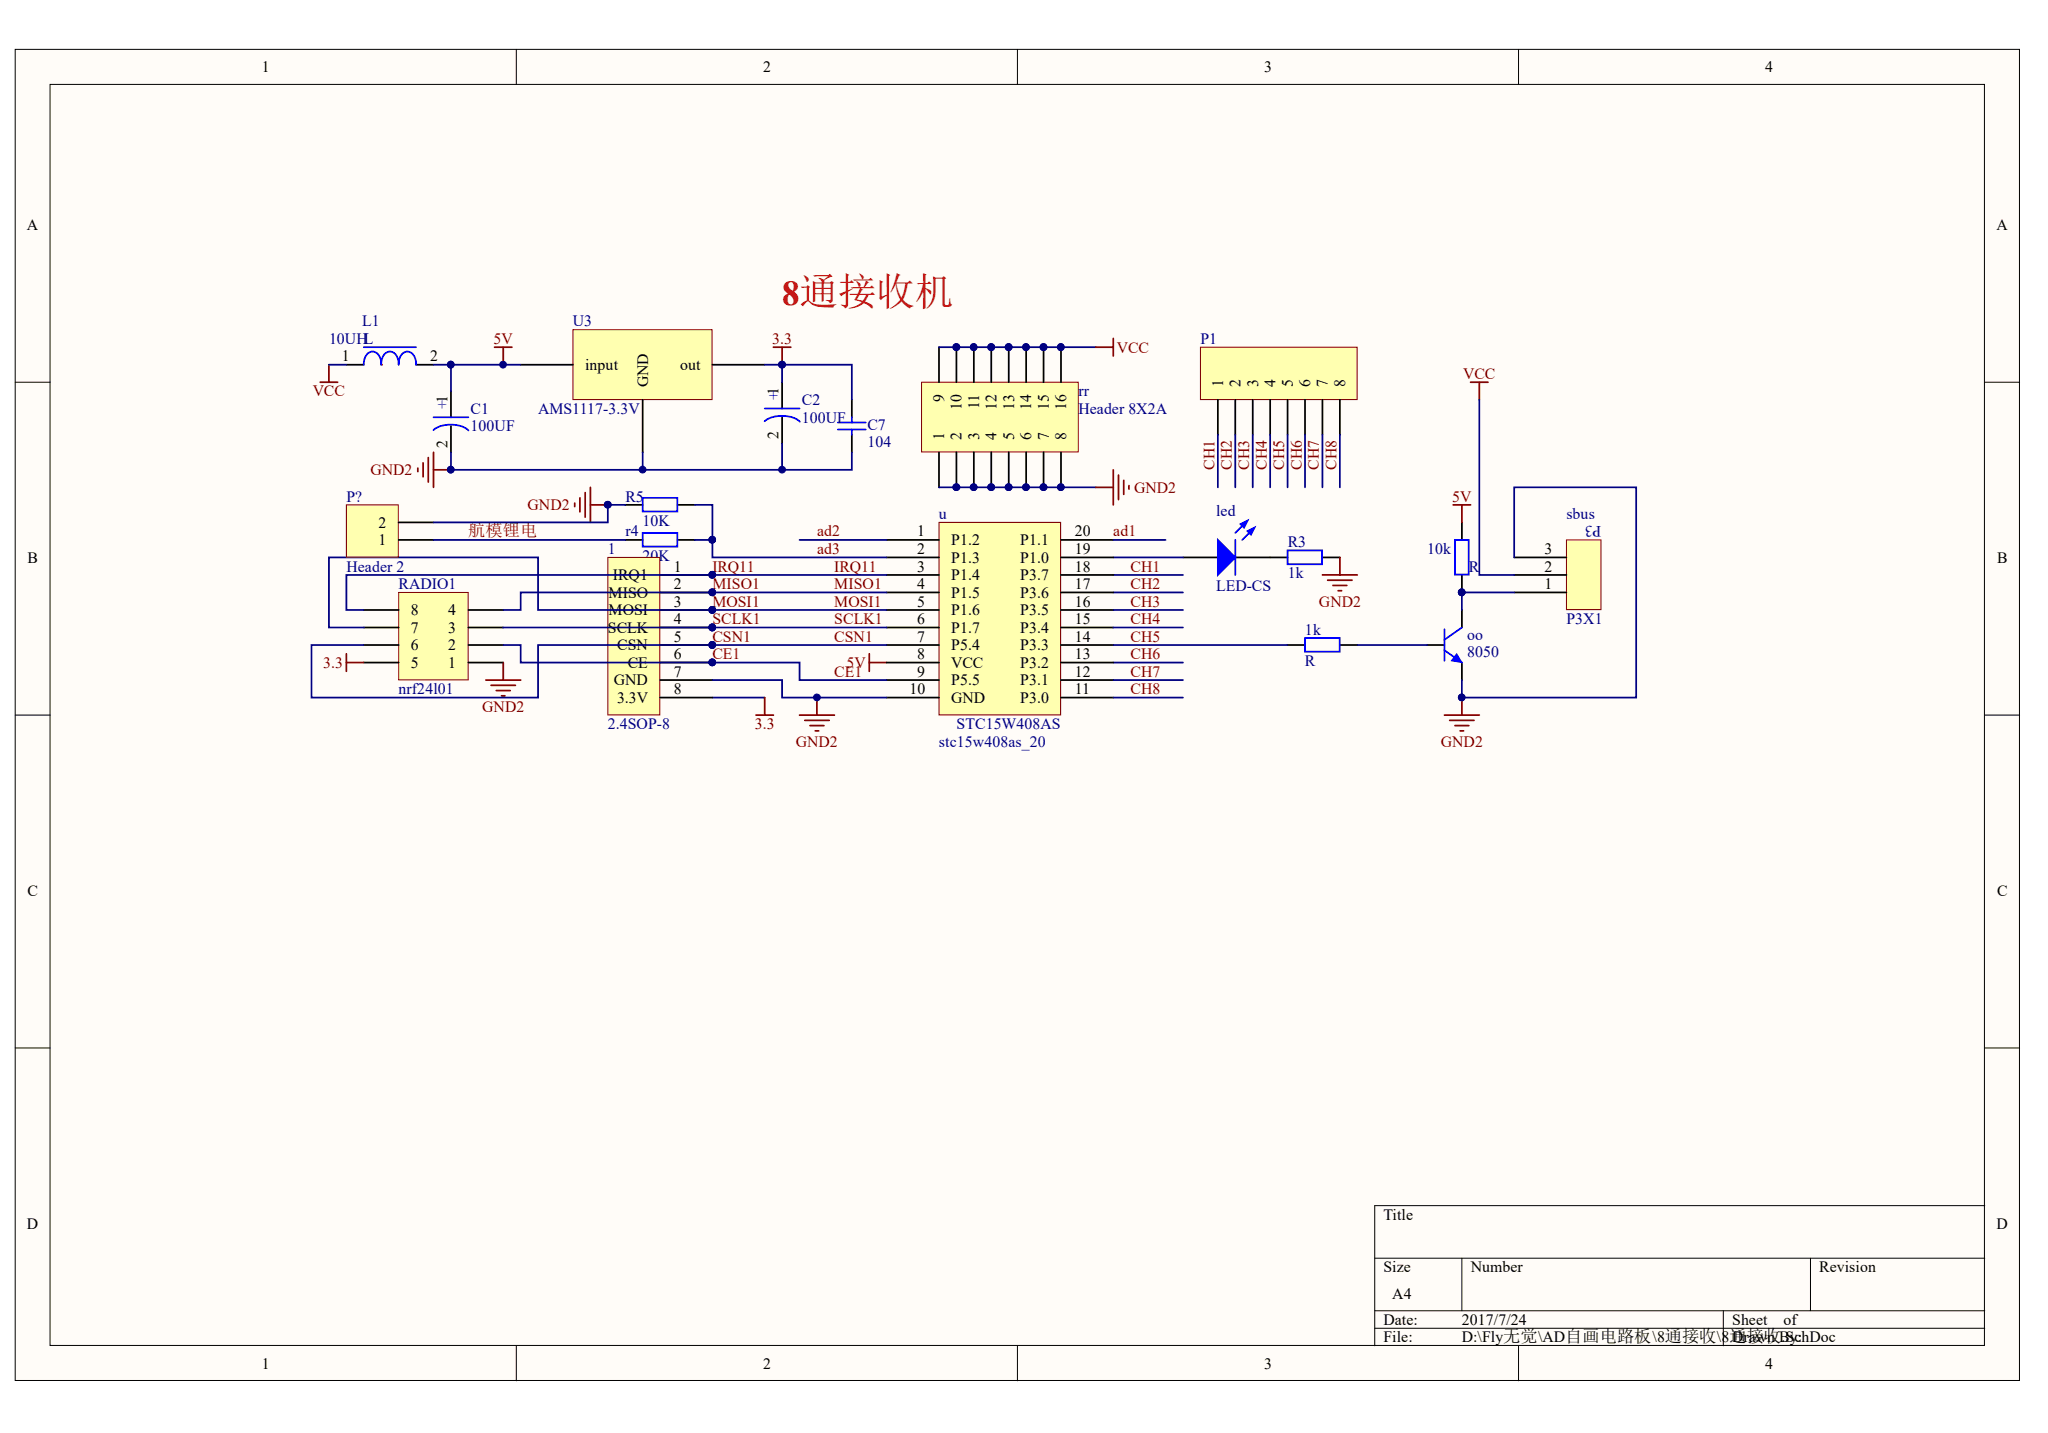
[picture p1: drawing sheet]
<svg xmlns="http://www.w3.org/2000/svg" width="289mm" height="202mm" viewBox="0 0 289 202" stroke-linecap="round" stroke-linejoin="round" font-family="sans-serif">
<g fill="#fffcf8" stroke="#000" stroke-width=".14">
<path d="M2.1 7h282.8v187.7h-282.8z"/>
<path d="M7.1 11.9h272.9v177.9h-272.9z"/>
</g>
<g fill="none" stroke="#000" stroke-width=".14">
<path d="M72.8 7v4.9M143.5 7v4.9M214.2 7v4.9M2.1 53.9h5M280 53.9h4.9M2.1 100.9h5M280 100.9h4.9M2.1 147.8h5M280 147.8h4.9M193.9 177.5h86.1M206.2 177.5v7.4M255.4 177.5v7.4"/>
<path d="M280 170.1h-86.1v19.7M72.8 189.8v5M143.5 189.8v5M193.9 184.9h86.1M193.9 187.4h86.1M214.2 189.8v5M243.1 184.9v4.9"/>
</g>
<path d="M56.2 83.6h9.9v12.3h-9.9z" fill="#ffffb0" stroke="#800000" stroke-width=".14"/>
<g fill="none" stroke="#000" stroke-width=".25">
<path d="M88.2 71.2h2.5M88.2 76.2h2.5M95.6 71.2h2.4M95.6 76.2h2.4M166.9 78.6h4.9M174.3 78.6h7.3M186.6 78.6h2.4M51.3 93.5h4.9M51.3 91h4.9M51.3 88.5h4.9M51.3 86h4.9M66.1 93.5h4.9"/>
<path d="M66.1 91h4.9M66.1 88.5h4.9M66.1 86h4.9"/>
</g>
<path d="M90.7 70.2h4.9v2h-4.9zM90.7 75.2h4.9v1.9h-4.9zM174.3 76.2v4.9M176 73.4l-1.7 1.8M177 74.4l-1.7 1.8M181.6 77.6h4.9v2h-4.9z" fill="none" stroke="#00f" stroke-width=".25"/>
<g fill="#00f" stroke="#00f" stroke-width=".25">
<path d="M171.8 76.2l2.5 2.4-2.5 2.5z"/>
<path d="M176 74.9l1-.5-.5 1z"/>
<path d="M175 73.9l1-.5-.5 1z"/>
</g>
<path d="M157.1 78.6h9.8M157.1 81.1h9.8M157.1 83.6h9.8M157.1 93.5h9.8" fill="none" stroke="#000080" stroke-width=".25"/>
<path d="M48.9 93.5h2.4M48.9 92.2v2.5M68.5 95.9h5M69.3 96.7h3.4M70 97.4h2M70.7 98.2h.5M71 93.5v2.4M122.6 92.2v2.5M122.6 93.5h2.5" fill="none" stroke="#800000" stroke-width=".25"/>
<path d="M80.8 46.5h19.7v9.9h-19.7z" fill="#ffffb0" stroke="#800000" stroke-width=".14"/>
<path d="M48.9 51.4h2.4M58.7 51.4h2.5M63.6 55.2v3.7M73.5 51.4h7.3M90.7 56.4v7.4M100.5 51.4h7.4M110.3 53.9v3.7M110.3 58.9v3.7M120.2 56.4v2.5M63.6 60.1v3.7M120.2 61.3v2.5" fill="none" stroke="#000" stroke-width=".25"/>
<path d="M51.3 51.4a1.54 1.54 0 0 1 1.4-1.8 1.65 1.65 0 0 1 1.1 1.8 1.54 1.54 0 0 1 1.3-1.8 1.65 1.65 0 0 1 1.1 1.8 1.54 1.54 0 0 1 1.4-1.8 1.65 1.65 0 0 1 1.1 1.8M51.3 49h7.4M61.2 58.9h4.9M107.9 59.4a4.3 4.3 0 0 1 4.9 .1M107.9 57.6h4.9M118.2 59.6h3.9M120.2 58.9v.7M61.2 60.7a4.2 4.2 0 0 1 4.9 0M118.2 60.6h3.9M120.2 60.6v.7" fill="none" stroke="#00f" stroke-width=".25"/>
<g fill="none" stroke="#800000" stroke-width=".25">
<path d="M45.2 53.9h2.4M46.4 51.4v2.5M69.8 49h2.4M71 49v2.4M109.1 49h2.5M110.3 49v2.4M58.9 66v.5M59.7 65.3v2M60.4 64.5v3.5M61.2 63.8v4.9M61.2 66.3h2.4M81.1 71v.5"/>
<path d="M81.8 70.2v2M82.6 69.5v3.4M83.3 68.7v5M83.3 71.2h2.4M107.9 98.4v2.5M115.3 98.4v2.5M106.6 100.9h2.5M112.8 100.9h4.9M113.5 101.6h3.5M114.3 102.4h1.9M115 103.1h.5"/>
</g>
<g fill="#000080" stroke="#000080" stroke-width=".14">
<circle cx="71" cy="51.4" r=".47"/>
<circle cx="63.6" cy="66.3" r=".47"/>
<circle cx="110.3" cy="51.4" r=".48"/>
<circle cx="85.7" cy="71.2" r=".47"/>
<circle cx="63.6" cy="51.4" r=".47"/>
<circle cx="110.3" cy="66.3" r=".47"/>
<circle cx="115.2" cy="98.4" r=".47"/>
</g>
<path d="M46.4 51.4h2.5M61.2 51.4h2.4M73.5 51.4h-9.9v3.8M107.9 51.4h12.3v5M110.3 51.4v2.5M63.6 63.8v2.5h56.6v-2.5M110.3 62.6v3.7M100.5 98.4h7.4" fill="none" stroke="#000080" stroke-width=".25"/>
<path d="M53.8 51.4h.1" fill="none" stroke="#f00" stroke-width=".25"/>
<path d="M85.7 78.6h7.4v22.2h-7.4z" fill="#ffffb0" stroke="#800000" stroke-width=".14"/>
<path d="M93.1 81.1h7.4M93.1 83.6h7.4M93.1 86h7.4M93.1 88.5h7.4M93.1 91h7.4M93.1 93.5h7.4M93.1 95.9h7.4M93.1 98.4h7.4" fill="none" stroke="#000" stroke-width=".25"/>
<path d="M132.5 73.7h17.1v27.1h-17.1z" fill="#ffffb0" stroke="#800000" stroke-width=".14"/>
<g fill="none" stroke="#000" stroke-width=".25">
<path d="M125.1 78.6h7.4M125.1 76.2h7.4M149.7 78.6h7.4M149.7 76.2h7.4M125.1 91h7.4M125.1 93.5h7.4M125.1 95.9h7.4M125.1 98.4h7.4M125.1 81.1h7.4M125.1 83.6h7.4M125.1 86h7.4M125.1 88.5h7.4"/>
<path d="M149.7 91h7.4M149.7 93.5h7.4M149.7 95.9h7.4M149.7 98.4h7.4M149.7 81.1h7.4M149.7 83.6h7.4M149.7 86h7.4M149.7 88.5h7.4"/>
</g>
<path d="M112.8 76.2h12.3M51.3 91h-7.4v7.4h32v-7.4h49.2M71 91h2.5v2.5h39.3v2.4h12.3M71 88.5h54.1M100.5 95.9h9.8v2.5h14.8M125.1 81.1h-76.2v4.9h2.4M125.1 83.6h-51.6v2.4h-2.5M125.1 86h-49.2v-7.4h-29.5v9.9h4.9M157.1 86h9.8M157.1 95.9h9.8M157.1 98.4h9.8" fill="none" stroke="#000080" stroke-width=".25"/>
<path d="M189 78.6v2.5M186.6 81.1h4.9M187.3 81.8h3.4M188 82.6h2M188.8 83.3h.5" fill="none" stroke="#800000" stroke-width=".25"/>
<path d="M130 53.9h22.1v9.9h-22.1z" fill="#ffffb0" stroke="#800000" stroke-width=".14"/>
<g fill="#000080" stroke="#000080" stroke-width=".14">
<circle cx="139.8" cy="68.7" r=".47"/>
<circle cx="144.7" cy="68.7" r=".47"/>
<circle cx="149.7" cy="68.7" r=".47"/>
<circle cx="137.4" cy="49" r=".47"/>
<circle cx="139.8" cy="49" r=".48"/>
<circle cx="144.7" cy="49" r=".47"/>
<circle cx="147.2" cy="49" r=".48"/>
<circle cx="149.6" cy="49" r=".47"/>
</g>
<path d="M137.4 49v4.9M147.2 49v4.9M149.7 49v4.9" fill="none" stroke="#000" stroke-width=".25"/>
<path d="M169.4 49h22.1v7.4h-22.1z" fill="#ffffb0" stroke="#800000" stroke-width=".14"/>
<g fill="none" stroke="#000" stroke-width=".25">
<path d="M171.8 56.4v4.9M174.3 56.4v4.9M176.7 56.4v4.9M179.2 56.4v4.9M181.6 56.4v4.9M184.1 56.4v4.9M186.6 56.4v4.9M189 56.4v4.9M206.2 73.7v2.5M181.6 91h2.5M189 91h2.5M201.3 91h2.5"/>
<path d="M206.2 81.1v2.5M206.2 86v2.5M206.2 93.5v2.4"/>
</g>
<g fill="none" stroke="#000080" stroke-width=".25">
<path d="M132.5 49h22.1M90.7 63.8v2.5M98 71.2h2.5v5M98 76.2h2.5M100.5 76.2v2.4h24.6M132.5 68.7h22.1M157.1 76.2h7.3M171.8 61.3v7.4M174.3 61.3v7.4M176.7 61.3v7.4M179.2 61.3v7.4M181.6 61.3v7.4"/>
<path d="M184.1 61.3v7.4M186.6 61.3v7.4M189 61.3v7.4M157.1 88.5h9.8M157.1 91h24.5M191.5 91h9.8"/>
</g>
<path d="M154.6 49h2.5M157.1 47.7v2.5M154.6 68.7h2.5M157.1 66.3v4.9M157.8 67v3.5M158.5 67.8v1.9M159.3 68.5v.5M206.2 98.4v2.5M203.8 100.9h4.9M204.5 101.6h3.5M205.3 102.4h1.9M206 103.1h.5" fill="none" stroke="#800000" stroke-width=".25"/>
<g fill="#000080" stroke="#000080" stroke-width=".14">
<circle cx="100.5" cy="76.1" r=".47"/>
<circle cx="90.7" cy="66.3" r=".47"/>
<circle cx="206.2" cy="83.5" r=".47"/>
<circle cx="206.2" cy="98.4" r=".47"/>
</g>
<path d="M205.3 76.2h1.9v4.9h-1.9zM184.1 90h4.9v1.9h-4.9zM203.8 91.7l2.4 1.8M203.8 88.8v4.4M206.2 88.5l-2.4 1.7" fill="none" stroke="#00f" stroke-width=".25"/>
<path d="M205.5 92.2l.7 1.3-1.4-.3z" fill="#00f" stroke="#00f" stroke-width=".14"/>
<path d="M221 76.2h4.9v9.8h-4.9z" fill="#ffffb0" stroke="#800000" stroke-width=".14"/>
<path d="M213.6 78.6h7.4M213.6 83.6h7.4M213.6 81.1h7.4" fill="none" stroke="#000" stroke-width=".25"/>
<path d="M208.7 56.4v24.7h4.9M213.6 78.6v-9.9h17.2v29.7h-24.6v-2.5M213.6 83.6h-7.4v2.4" fill="none" stroke="#000080" stroke-width=".25"/>
<g fill="#000080" stroke="#000080" stroke-width=".14">
<circle cx="206.2" cy="83.5" r=".47"/>
<circle cx="206.2" cy="98.4" r=".47"/>
</g>
<path d="M207.5 53.9h2.4M208.7 53.9v2.5M205 71.2h2.5M206.2 71.2v2.5" fill="none" stroke="#800000" stroke-width=".25"/>
<path d="M48.9 71.2h7.3v7.4h-7.3z" fill="#ffffb0" stroke="#800000" stroke-width=".14"/>
<path d="M56.2 76.2h5M56.2 73.7h5" fill="none" stroke="#000" stroke-width=".25"/>
<path d="M61.2 76.2h27M88.2 71.2h-2.5v2.5h-24.5" fill="none" stroke="#000080" stroke-width=".25"/>
<circle cx="85.7" cy="71.2" r=".47" fill="#000080" stroke="#000080" stroke-width=".14"/>
<g font-size="6" fill="#000080">
<text x="131.6" y="52.5">PIrr09</text>
<text x="141.5" y="52.5">PIrr013</text>
<text x="134.1" y="67.3">PIrr02</text>
<text x="141.5" y="67.3">PIrr05</text>
<text x="146.4" y="67.3">PIrr07</text>
</g>
<text font-size="4.9" fill="#f00" x="110.3" y="43">8通接收机</text>
<text font-size="2.4" fill="#800000" x="66.1" y="75.7">航模锂电</text>
<g font-size="2.2">
<text x="36.9" y="10.2">1</text>
<text x="107.7" y="10.2">2</text>
<text x="178.3" y="10.2">3</text>
<text x="249" y="10.2">4</text>
<text x="3.8" y="32.4">A</text>
<text x="281.7" y="32.4">A</text>
<text x="48.2" y="51">1</text>
<text x="60.7" y="51">2</text>
<text x="82.5" y="52.2">input</text>
<text x="96" y="52.2">out</text>
<text x="63.1" y="56.9" transform="rotate(-90 63.1 56.9)">1</text>
<text x="91.4" y="54.7" transform="rotate(-90 91.4 54.7)">GND</text>
<text x="109.8" y="55.7" transform="rotate(-90 109.8 55.7)">1</text>
<text x="133.2" y="56.8" transform="rotate(-90 133.2 56.8)">9</text>
<text x="135.7" y="57.8" transform="rotate(-90 135.7 57.8)">10</text>
<text x="138.1" y="57.8" transform="rotate(-90 138.1 57.8)">11</text>
<text x="140.6" y="57.8" transform="rotate(-90 140.6 57.8)">12</text>
<text x="143.1" y="57.8" transform="rotate(-90 143.1 57.8)">13</text>
<text x="145.5" y="57.8" transform="rotate(-90 145.5 57.8)">14</text>
<text x="148" y="57.8" transform="rotate(-90 148 57.8)">15</text>
<text x="150.4" y="57.8" transform="rotate(-90 150.4 57.8)">16</text>
<text x="172.6" y="54.7" transform="rotate(-90 172.6 54.7)">1</text>
<text x="175" y="54.7" transform="rotate(-90 175 54.7)">2</text>
<text x="177.5" y="54.7" transform="rotate(-90 177.5 54.7)">3</text>
<text x="179.9" y="54.7" transform="rotate(-90 179.9 54.7)">4</text>
<text x="182.4" y="54.7" transform="rotate(-90 182.4 54.7)">5</text>
<text x="184.9" y="54.7" transform="rotate(-90 184.9 54.7)">6</text>
<text x="187.3" y="54.7" transform="rotate(-90 187.3 54.7)">7</text>
<text x="189.8" y="54.7" transform="rotate(-90 189.8 54.7)">8</text>
<text x="63.1" y="63.2" transform="rotate(-90 63.1 63.2)">2</text>
<text x="109.8" y="62" transform="rotate(-90 109.8 62)">2</text>
<text x="133.2" y="62.1" transform="rotate(-90 133.2 62.1)">1</text>
<text x="135.7" y="62.1" transform="rotate(-90 135.7 62.1)">2</text>
<text x="138.1" y="62.1" transform="rotate(-90 138.1 62.1)">3</text>
<text x="140.6" y="62.1" transform="rotate(-90 140.6 62.1)">4</text>
<text x="143.1" y="62.1" transform="rotate(-90 143.1 62.1)">5</text>
<text x="145.5" y="62.1" transform="rotate(-90 145.5 62.1)">6</text>
<text x="148" y="62.1" transform="rotate(-90 148 62.1)">7</text>
<text x="150.4" y="62.1" transform="rotate(-90 150.4 62.1)">8</text>
<text x="53.4" y="76.9">1</text>
<text x="53.4" y="74.4">2</text>
<text x="129.4" y="75.7">1</text>
<text x="134.2" y="76.9">P1.2</text>
<text x="143.9" y="76.9">P1.1</text>
<text x="151.6" y="75.7">20</text>
<text x="3.9" y="79.4">B</text>
<text x="86.5" y="81.8">IRQ1</text>
<text x="95.1" y="80.6">1</text>
<text x="95.1" y="83.1">2</text>
<text x="129.4" y="78.1">2</text>
<text x="129.4" y="80.6">3</text>
<text x="129.4" y="83.1">4</text>
<text x="134.2" y="79.4">P1.3</text>
<text x="134.2" y="81.8">P1.4</text>
<text x="143.9" y="79.4">P1.0</text>
<text x="143.9" y="81.8">P3.7</text>
<text x="151.6" y="78.1">19</text>
<text x="151.6" y="83.1">17</text>
<text x="151.6" y="80.6">18</text>
<text x="217.9" y="83.1">1</text>
<text x="217.9" y="80.6">2</text>
<text x="217.9" y="78.1">3</text>
<text x="281.7" y="79.4">B</text>
<text x="57.9" y="89.3">7</text>
<text x="57.9" y="86.8">8</text>
<text x="63.2" y="89.3">3</text>
<text x="63.2" y="86.8">4</text>
<text x="85.7" y="89.3">SCLK</text>
<text x="85.9" y="84.3">MISO</text>
<text x="85.9" y="86.8">MOSI</text>
<text x="95.1" y="85.6">3</text>
<text x="95.1" y="88">4</text>
<text x="129.4" y="85.6">5</text>
<text x="129.4" y="88">6</text>
<text x="134.2" y="84.3">P1.5</text>
<text x="134.2" y="86.8">P1.6</text>
<text x="134.2" y="89.3">P1.7</text>
<text x="143.9" y="89.3">P3.4</text>
<text x="143.9" y="86.8">P3.5</text>
<text x="143.9" y="84.3">P3.6</text>
<text x="151.6" y="88">15</text>
<text x="151.6" y="85.6">16</text>
<text x="57.9" y="94.2">5</text>
<text x="57.9" y="91.8">6</text>
<text x="63.2" y="94.2">1</text>
<text x="63.2" y="91.8">2</text>
<text x="87.1" y="91.8">CSN</text>
<text x="88.6" y="94.2">CE</text>
<text x="95.1" y="90.5">5</text>
<text x="95.1" y="93">6</text>
<text x="95.1" y="95.5">7</text>
<text x="129.4" y="90.5">7</text>
<text x="129.4" y="93">8</text>
<text x="129.4" y="95.5">9</text>
<text x="134.2" y="91.8">P5.4</text>
<text x="134.2" y="94.2">VCC</text>
<text x="143.9" y="94.2">P3.2</text>
<text x="143.9" y="91.8">P3.3</text>
<text x="151.6" y="95.5">12</text>
<text x="151.6" y="93">13</text>
<text x="151.6" y="90.5">14</text>
<text x="86.6" y="96.7">GND</text>
<text x="87" y="99.2">3.3V</text>
<text x="95.1" y="97.9">8</text>
<text x="128.3" y="97.9">10</text>
<text x="134.2" y="96.7">P5.5</text>
<text x="134.2" y="99.2">GND</text>
<text x="143.9" y="99.2">P3.0</text>
<text x="143.9" y="96.7">P3.1</text>
<text x="151.6" y="97.9">11</text>
<text x="3.9" y="126.3">C</text>
<text x="281.7" y="126.3">C</text>
<text x="3.8" y="173.3">D</text>
<text x="195.2" y="172.1">Title</text>
<text x="281.7" y="173.3">D</text>
<text x="195.2" y="179.5">Size</text>
<text x="207.5" y="179.5">Number</text>
<text x="256.6" y="179.5">Revision</text>
<text x="196.4" y="183.2">A4</text>
<text x="195.2" y="186.9">Date:</text>
<text x="195.2" y="189.4">File:</text>
<text x="206.2" y="186.9">2017/7/24</text>
<text x="206.2" y="189.4">D:\Fly无觉\AD自画电路板\8通接收\8通接收.SchDoc</text>
<text x="244.4" y="186.9">Sheet</text>
<text x="244.4" y="189.4">Drawn By:</text>
<text x="251.6" y="186.9">of</text>
<text x="36.9" y="193.1">1</text>
<text x="107.7" y="193.1">2</text>
<text x="178.3" y="193.1">3</text>
<text x="249" y="193.1">4</text>
</g>
<g font-size="2.2" fill="#000080">
<text x="51.1" y="46">L1</text>
<text x="80.8" y="46">U3</text>
<text x="46.4" y="48.5">10UHL</text>
<text x="169.3" y="48.5">P1</text>
<text x="66.4" y="58.4">C1</text>
<text x="75.9" y="58.4">AMS1117-3.3V</text>
<text x="113.1" y="57.1">C2</text>
<text x="113.1" y="59.6">100UF</text>
<text x="152.1" y="55.9">rr</text>
<text x="152.1" y="58.4">Header 8X2A</text>
<text x="66.4" y="60.8">100UF</text>
<text x="122.4" y="60.6">C7</text>
<text x="122.4" y="63.1">104</text>
<text x="48.9" y="70.7">P?</text>
<text x="88.2" y="70.7">R5</text>
<text x="88.2" y="75.7">r4</text>
<text x="90.7" y="74.2">10K</text>
<text x="132.5" y="73.2">u</text>
<text x="171.6" y="72.7">led</text>
<text x="181.7" y="77.2">R3</text>
<text x="221" y="73.2">sbus</text>
<text x="225.9" y="74.2" transform="rotate(-180 225.9 74.2)">P3</text>
<text x="48.9" y="80.6">Header 2</text>
<text x="56.2" y="83.1">RADIO1</text>
<text x="85.7" y="78.1">1</text>
<text x="90.7" y="79.2">20K</text>
<text x="171.6" y="83.4">LED-CS</text>
<text x="181.7" y="81.6">1k</text>
<text x="201.3" y="78.1">10k</text>
<text x="207.2" y="80.6">R</text>
<text x="184.1" y="89.5">1k</text>
<text x="221" y="88">P3X1</text>
<text x="184.1" y="94">R</text>
<text x="207" y="90.2">oo</text>
<text x="207" y="92.7">8050</text>
<text x="56.2" y="97.9">nrf24l01</text>
<text x="85.7" y="102.8">2.4SOP-8</text>
<text x="132.5" y="105.3">stc15w408as_20</text>
<text x="134.9" y="102.8">STC15W408AS</text>
</g>
<g font-size="2.2" fill="#800000">
<text x="69.6" y="48.5">5V</text>
<text x="109" y="48.5">3.3</text>
<text x="157.6" y="49.7">VCC</text>
<text x="206.4" y="53.4">VCC</text>
<text x="44.1" y="55.9">VCC</text>
<text x="52.3" y="67">GND2</text>
<text x="74.4" y="72">GND2</text>
<text x="160" y="69.5">GND2</text>
<text x="171.3" y="66.3" transform="rotate(-90 171.3 66.3)">CH1</text>
<text x="173.8" y="66.3" transform="rotate(-90 173.8 66.3)">CH2</text>
<text x="176.2" y="66.3" transform="rotate(-90 176.2 66.3)">CH3</text>
<text x="178.7" y="66.3" transform="rotate(-90 178.7 66.3)">CH4</text>
<text x="181.2" y="66.3" transform="rotate(-90 181.2 66.3)">CH5</text>
<text x="183.6" y="66.3" transform="rotate(-90 183.6 66.3)">CH6</text>
<text x="186.1" y="66.3" transform="rotate(-90 186.1 66.3)">CH7</text>
<text x="188.6" y="66.3" transform="rotate(-90 188.6 66.3)">CH8</text>
<text x="204.9" y="70.7">5V</text>
<text x="115.3" y="75.7">ad2</text>
<text x="157.1" y="75.7">ad1</text>
<text x="100.5" y="83.1">MISO1</text>
<text x="100.5" y="80.6">IRQ11</text>
<text x="115.3" y="78.1">ad3</text>
<text x="117.7" y="83.1">MISO1</text>
<text x="117.7" y="80.6">IRQ11</text>
<text x="159.5" y="80.6">CH1</text>
<text x="159.5" y="83.1">CH2</text>
<text x="100.5" y="88">SCLK1</text>
<text x="100.5" y="85.6">MOSI1</text>
<text x="117.7" y="88">SCLK1</text>
<text x="117.7" y="85.6">MOSI1</text>
<text x="159.5" y="85.6">CH3</text>
<text x="159.5" y="88">CH4</text>
<text x="186.1" y="85.6">GND2</text>
<text x="45.6" y="94.2">3.3</text>
<text x="100.5" y="93">CE1</text>
<text x="100.5" y="90.5">CSN1</text>
<text x="117.7" y="95.5">CE1</text>
<text x="117.7" y="90.5">CSN1</text>
<text x="119.4" y="94.2">5V</text>
<text x="159.5" y="95.5">CH7</text>
<text x="159.5" y="90.5">CH5</text>
<text x="159.5" y="93">CH6</text>
<text x="68" y="100.4">GND2</text>
<text x="159.5" y="97.9">CH8</text>
<text x="106.5" y="102.8">3.3</text>
<text x="112.3" y="105.3">GND2</text>
<text x="203.3" y="105.3">GND2</text>
</g>
<g font-size="2.2" fill="#00f">
<text x="61.6" y="56.4" transform="rotate(90 61.6 56.4)">+</text>
<text x="108.4" y="55.2" transform="rotate(90 108.4 55.2)">+</text>
</g>
<g font-size="1.4" fill="#000080">
<text x="92.4" y="81.4">PI101</text>
<text x="92.4" y="83.9">PI102</text>
<text x="92.4" y="86.4">PI103</text>
<text x="92.4" y="88.8">PI104</text>
<text x="92.4" y="91.3">PI105</text>
<text x="92.4" y="93.8">PI106</text>
</g>
</svg>
